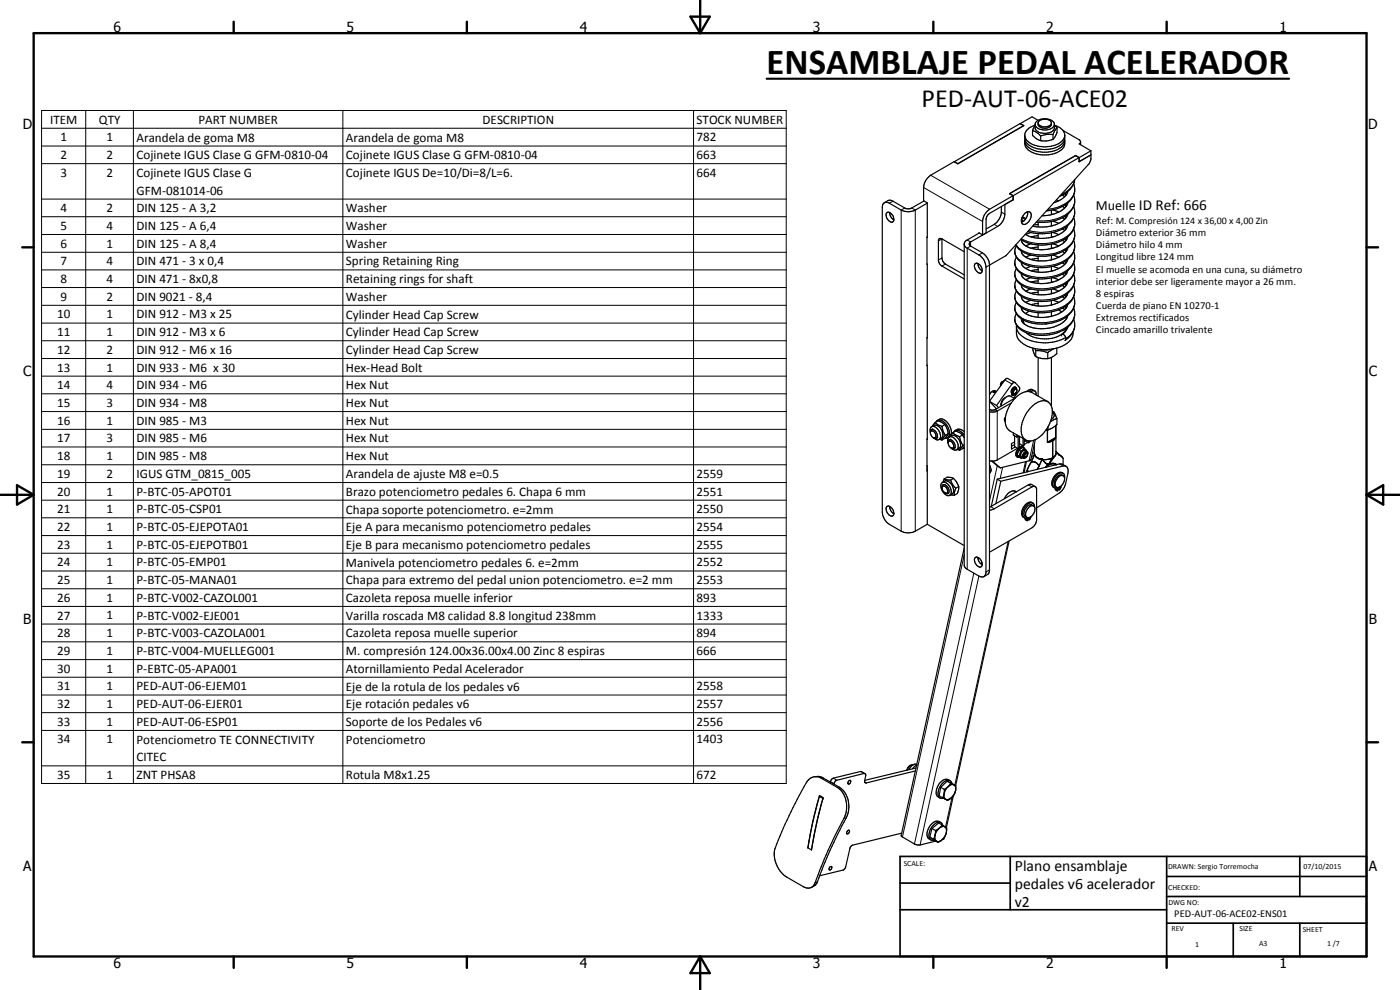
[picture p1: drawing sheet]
<svg xmlns="http://www.w3.org/2000/svg" width="420mm" height="297mm" viewBox="0 0 420 297" stroke-linecap="round" stroke-linejoin="round" font-family="sans-serif">
<g fill="none" stroke="#000" stroke-width=".35">
<path d="M306.2 37.1l1 .6-19.8 11.4-1.1-.6-7 4.1a4.7 4.7 0 0 0-2.1 3.7v3.9l1.1 .7-.1 10.3M306.2 37.1h.1M309.9 39.2l.9 .3 1.5 1.3M309.9 39.2v1.4l1.5 1.2 .9 .4M310.7 37.4v.2M310.7 37.6l-.8 1.6M310.7 37.5a3.5 3.5 0 0 0-2.9 4.9 6.9 6.9 0 0 0 6.9 2.4 5 5 0 0 0 4.8-3.1l.1-1.1M310.8 36.7a3.8 3.8 0 0 1 5.6 .3v1.6a3.6 3.6 0 0 1-5.3 .6l-.4-.6zM311.6 36.1l-1.9-1-3.5 2M311.8 36.3a2.43 2.43 0 0 1 3.7 .6 1.73 1.73 0 0 1-2.1 1.6 1.46 1.46 0 0 1-1.5-.6 1.46 1.46 0 0 1-.1-1.6zM315.5 37.1a2.52 2.52 0 0 1-3.9 0M316.4 37.5a3.5 3.5 0 0 1-4.7 1.2l-1-1.1"/>
<path d="M316.4 37.6l.8 .8M316.4 37.5l.5 .2a2.87 2.87 0 0 1 2.1 4.3 8.3 8.3 0 0 1-10.9 0l-.6-1.3M317.2 38.4l-1.2 2M317.2 38.4a4.3 4.3 0 0 1-1 3.3l-.2 .1M319.1 39.2l4.8 2.8 .4 .6M286.4 48.5l19.7-11.4 1.1 .6-19.7 11.4zM286.4 48.5v.1M303 58.1v.1M303 58.1l1.1 .6M304 59.9h.1M304 59.9l-7.4 4.4-.7 1.3v4.2l-1 .7M304 58.7l-7.3 4.3a4.4 4.4 0 0 0-1.8 3.5v4"/>
<path d="M304 58.7v1.2M304.1 59.9l-2.5 1.5v2.9a4.5 4.5 0 0 1-2.2 3.6l-8.4 5-.1 .3 .2 .5 3.7 2.2a5.1 5.1 0 0 1 2.2 3.3v92.1l-.3 .8-1.4 .9M304.1 58.7v1.2M307.6 41.8a3.6 3.6 0 0 0 3.1 4.3 8.4 8.4 0 0 0 8.4-1.7l.4-1.1 .1-1.1M312.3 40.8v1.4M316 40.4l-1.9-.1-1.8 .5M316 41.8l-1.9 .5-1.8-.1M316 40.4v1.4M317.1 59.9l.6 .3M318.8 58.5l.8 .5M319.5 41.8a3.2 3.2 0 0 1-2.6 3.3 8.1 8.1 0 0 1-8.9-1.6l-.5-1M319.6 58.1l.3 .4"/>
<path d="M320.5 57.4a5.7 5.7 0 0 1-4.2 3.4M322.2 58.5a5.5 5.5 0 0 1-3.4 6.8l-1.5 .7a13.9 13.9 0 0 1-5.7 .7M322.2 55.2a5 5 0 0 1-1.7 5.7M322.5 53.9a6.4 6.4 0 0 1-4.5 5M322.8 46.7l-19.8 11.4 1 .6M322.8 46.7h.1M322.8 46.7l1.1 .6v1.2M323.8 48.5v-1.2l-1-.6-19.8 11.4M323.8 48.5l3.6-2-3.5 2M323.8 48.5h.1M324.3 42.6l-.4 .6 3.5 2.1M324.3 42.6v.8"/>
<path d="M327.4 45.3v2.5l-.6 1.4-24.8 27.4-5 2.9M327.4 45.3l-23.3 13.4M265.4 60.8h1.2l3.9 2.2a4.9 4.9 0 0 0 4.2 0l3.6-2M265.4 60.8l-.4 .5-.2 .9 .1 92.1a4.7 4.7 0 0 0 2 3l3.6 2.1a4.7 4.7 0 0 0 4.2 0l3.6-2.1M266.2 63.8a1.9 1.9 0 0 1 1.7 2.8 1.92 1.92 0 0 1-1.7-2.8zM267 63.8a2.54 2.54 0 0 0 1.3 2.2M277.3 60.3l-4.4 2.4-1.2-.2-4.3-2.4h-.7l-1.3 .7M278.2 79.2l.1 30.4M278.3 71.2v8.1M282.7 71.7v5.7l.3 1 .7 .8 5.7 3.3M282.7 71.7l-.6-.2-.5 .6v6.1l.3 .8 .8 .8 6.7 3.9M282.7 71.7l6.7 3.8"/>
<path d="M289.4 73.4l.6 .9 3.8 2.2a4.6 4.6 0 0 1 2.1 3.3v92.1l-.6 1.1M292.7 79.1a1.84 1.84 0 0 1 1.7 .9 1.84 1.84 0 0 1 0 1.9 1.96 1.96 0 0 1-1.7-2.8zM293.5 79.1l.3 1.2 1 1M293.8 69.9l1.1 .6M293.9 69.9l-3.9 2.3-.6 .8v96.8l.9 1 3.5 2 .8 .3 .7-.1M300.5 62a5.4 5.4 0 0 1-.8 4l-1.3 1.3-2.5 1.4M305 77.2a3.7 3.7 0 0 0 2.1 5.2 12.8 12.8 0 0 0 8.9 .9M305 73.8a3.5 3.5 0 0 0 1.4 4.8 12.1 12.1 0 0 0 7.6 1.7l2-.4M306.4 71.8a11.6 11.6 0 0 0 8.4 1.6l.7-.2M306.6 78.7a3.3 3.3 0 0 0 2.8 2.5M306.6 75.4l.1 .6 .4 .6 1.2 .9 1.1 .4M306.6 71.9v.5l.5 .8 1.2 .9 1.1 .4"/>
<path d="M306.6 65.7l.5 .7M306.7 65.3l1.1 .5M306.8 65.3l-.1 .1M306.8 72.1l-.2 .2M306.8 75.5l-.2 .1M306.8 78.9l-.2 .1M307.7 63.9a1.05 1.05 0 0 1 1.4-.3 1.05 1.05 0 0 1 .3 1.4 2.19 2.19 0 0 1-2.5 2.2 2.57 2.57 0 0 1 .8-3.3zM308 63.7l.4 .2M308.4 63.5a3.1 3.1 0 0 1-1.8 3.2M308.4 69.5a14.8 14.8 0 0 0 7.1 .3M309.4 79.9l-1.5 .7M309.4 76.5l-1.5 .7"/>
<path d="M309.4 73.2l-1.5 .6M309.4 77.9l2.2 .4M309.4 69.8l-1.5 .6M309.4 74.5l2.2 .3M311 66.7h.6M311.6 66.7v1.4M311.6 70.1v1.4M311.6 73.5v1.3M311.6 76.9v1.4M311.6 67.4l-1.4 .1M311.6 70.7l-2.2 .4M311.6 74.1l-2.2 .4"/>
<path d="M311.6 77.5l-2.2 .4M315.5 63v1.4M315.5 66.5v1.3M315.5 69.8v1.4M315.5 73.2v1.4M315.5 76.6v1.4M315.5 64.2l.5 .1M315.5 67.6l.5 .1M315.5 71l.5 .1M315.5 74.4l.5 .1M315.5 77.8l.5 .1M316 63l-2 .3"/>
<path d="M316 79.9l1.7 .7M316 76.5l1.7 .7M316 73.2l1.7 .6M316 69.8l1.7 .6M316 66.3l1.7 .7M316 63l1.7 .6M318.8 61.9l.8 .5M318.8 65.3l.8 .5M318.8 68.7l.8 .4M318.8 72.1l.8 .4M318.8 75.5l.8 .4M318.8 78.9l.8 .4"/>
<path d="M319.5 78.5l-3.5 1.4M319.6 78.5l.3 .4M319.6 75.1l.3 .4M319.6 71.7l.3 .4M319.6 68.3l.3 .4M319.6 64.9l.3 .4M319.6 61.5l.3 .4M319.9 68.7a9.8 9.8 0 0 1-7.4 2.8l-2.5-.3-2.3-.9M319.9 65.4a10.6 10.6 0 0 1-9.6 2.5l-.4-.1M319.9 78.9a9.2 9.2 0 0 1-6.6 2.8h-1.7M319.9 75.5a9.6 9.6 0 0 1-6.3 2.8h-2M319.9 72.1a9.9 9.9 0 0 1-8.3 2.7"/>
<path d="M319.9 61.9l-1.5 1.4-2 .9-3.7 .6M320.5 60.9l-2.3 1.3-2.2 .8M320.5 77.8l-.6 1.1M320.5 74.4l-.6 1.1M320.5 71l-.6 1.1M320.5 67.6l-.6 1.1M320.5 64.2l-.6 1.2M320.5 60.8l-.6 1.1M322.2 61.9a5.3 5.3 0 0 1-3 6.6l-1.2 .6-2.5 .7M322.2 65.3l.3 1.1a5 5 0 0 1-1.9 4.5l-2.6 1.6-2.5 .7M322.2 68.7a5.5 5.5 0 0 1-3.3 6.7l-3.1 1.2-4.3 .3a7.8 7.8 0 0 1-6.7-3.5M322.2 72.1a5.2 5.2 0 0 1-2.7 6.4"/>
<path d="M322.2 75.5a5.4 5.4 0 0 1-2.7 6.4M322.2 78.9a5.3 5.3 0 0 1-2.7 6.4M305 83.9a4 4 0 0 0 2.8 5.7 14.4 14.4 0 0 0 8.2 .5M305 94.1a4.1 4.1 0 0 0 2.8 5.6M305 98a5.9 5.9 0 0 0 5.3 4.5 13.3 13.3 0 0 0 9.3-1.1M305 98v2a4 4 0 0 0 2.3 3.3 12.2 12.2 0 0 0 7.6 1.5M305 80.6a3.5 3.5 0 0 0 1.4 4.8 12.4 12.4 0 0 0 9.6 1.3M305 90.7a3.5 3.5 0 0 0 1.4 4.8 12.1 12.1 0 0 0 7.6 1.7M305.1 97.6l-.1 .4M306.6 92.3l.2 .8a6.9 6.9 0 0 0 5.1 2.1h1.4a9.5 9.5 0 0 0 6.6-2.7M306.6 88.9a3.1 3.1 0 0 0 2.8 2.5M306.6 85.5l.1 .6 .4 .6 1.2 .9 1.1 .4"/>
<path d="M306.6 82.1l.1 .7 .4 .6 1.2 .8 1.1 .4M306.8 82.3l-.2 .1M306.8 85.6l-.2 .2M306.8 89.1l-.2 .1M306.8 92.5l-.2 .1M307 96.9v-.9l.5 1.3M308.8 93.3l-1 .8M309.4 90.1l-1.5 .6M309.4 86.7l-1.5 .7M309.4 91.4l2.2 .4M309.4 83.3l-1.5 .6M309.4 88l2.2 .4"/>
<path d="M309.4 84.6l2.2 .4M309.4 81.2l2.2 .5M311.6 80.3v1.4M311.6 83.7v1.3M311.6 87v1.4M311.6 90.4v1.4M311.6 93.8v1.4M311.6 80.9l-2.2 .3M311.6 84.3l-2.2 .3M311.6 87.7l-2.2 .3M311.6 91.1l-2.2 .3M314 97.2h-.3"/>
<path d="M315.5 80v1.3M315.5 83.4v1.4M315.5 86.8v1.3M315.5 90.2v1.3M315.5 93.6v1.3M315.5 81.2h.5M315.5 84.5l.5 .1M315.5 87.9l.5 .1M315.5 91.3l.5 .1M316 90.1l1.7 .6M316 86.7l1.7 .7M316 83.3l1.7 .6"/>
<path d="M317.6 93l1.1 .6M318.8 82.3l.8 .4M318.8 85.6l.8 .5M318.8 89.1l.8 .4M318.8 92.5l.8 .4M319.5 81.9l-3.5 1.4M319.5 85.3l-3.5 1.4M319.6 92l.3 .5M319.6 88.6l.3 .5M319.6 85.2l.3 .4M319.6 81.8l.3 .5M319.9 95.2l-2.5 1.2-3.4 .8"/>
<path d="M319.9 95.2l.1 .5M319.9 89a9.9 9.9 0 0 1-8.3 2.8M319.9 85.6a9.9 9.9 0 0 1-8.3 2.8M320 98.5a6.1 6.1 0 0 1-5.9 3.2 8.2 8.2 0 0 1-6.3-2M320.5 84.6l-.6 1M320.5 94.7a6.8 6.8 0 0 1-5.8 3.8l-1.1 .1a8.3 8.3 0 0 1-6.8-2l-.2-.9M320.5 91.4l-.6 1.1M320.5 98.1l-.9 1.5-.9 .8M320.5 87.9l-.6 1.1M320.5 81.2a6.4 6.4 0 0 1-5.1 3.6l-2.4 .3-1.4-.1M322 99.6a4.4 4.4 0 0 1-3.2 4.3l-2.5 .7-1.4 .2M322.2 85.6a5.8 5.8 0 0 1-3.9 7.1 13.1 13.1 0 0 1-12.2-.8 3.4 3.4 0 0 1-1.1-4.5"/>
<path d="M322.2 95.8a5.1 5.1 0 0 1-2.5 6.3M322.2 82.3a5.1 5.1 0 0 1-2.3 6.1l-2.1 1.1-1.8 .6M322.2 89.1a5.1 5.1 0 0 1-2.3 6.1M322.2 92.5a5 5 0 0 1-2.3 6.1 13.4 13.4 0 0 1-12.1 1.1M278.2 109.6h.1M278.3 109.6l-.1 22.1M297 119.9l.2 .2M298.1 117.2l.7 .4-.4 .3-.7-.4-.7 .9M298.1 117.2v.4M298.1 117.2h.4l.6 .3M300.3 115.5v.3M300.4 115.3l-.1 .2"/>
<path d="M300.7 114.8l-.3 .5M301.1 114.4l-.5 .5-.3 .6M301.1 114.4a1.11 1.11 0 0 0-.8 1.3M301.4 114.2l-.3 .2M301.7 119.4l-.8 .8-.5 1.3M301.7 119.4l1.3-.6 1.4 .7M301.7 119.3a2.32 2.32 0 0 0-1.3 2.3M304.1 116.9l-.2 .8 .6 .4M304.1 118.4h.2M304.2 116.8l-.3 .4M304.2 119.4l1.8-2.6v-.6l-1.6-1.5-.6 .4-4.7 6.6M304.2 116.8l.3-.2 .5 .2"/>
<path d="M304.4 116.7l-.2 .1M304.5 118.1a.82 .82 0 0 0 .4-1.4 1.06 1.06 0 0 0-.7 1.4l-.1 .3M304.5 118.1l.2 .3M304.5 118.1l.1 .1M304.6 114.8l-2.1-1.2-.6 .1-4.9 6.7M304.6 118.2l.1 .2M304.8 117.9l-.2 .3M304.8 119.3l-6.2 3.6-1.1 .2-.5-.3M304.8 116.2a1.5 1.5 0 0 0-.9 2.4h.4v-.2M305.1 116.8a.58 .58 0 0 0-.3-.6 .58 .58 0 0 0-.7 .1 1.62 1.62 0 0 0-.2 2.3M305.1 117.5l-.4 .9M309.2 117.6a.99 .99 0 0 1 1.3-.3 .99 .99 0 0 1 .5 1.2"/>
<path d="M310 104.4l.2 1.2a2.28 2.28 0 0 0 2.4 2h1.8M310.5 117.3l-.7-.4a2.07 2.07 0 0 0-1.9 .6M310.6 104.6l.2 .6M310.8 105.2l1.8 .1 1.8 .5M310.8 105.2v1.8M311.6 107.3v11.6M312.4 104.8l2.1 .1M314.4 105.8v1.8M314.5 104.9h.1M314.9 104.8l-.4 .1M315.5 107.2v14.7M316.2 104.6l-1.8 1.2"/>
<path d="M317.1 104.4v1.7l-1 .8-1.7 .7M318.7 100.4l-.2 .4M318.7 100.4a1.14 1.14 0 0 1 1 1.7h-.1M278.2 131.7l.1 9.8M278.2 139.7l.1 17.6M278.3 131.7h-.1M279.2 129.7a.92 .92 0 0 1 1.1-.3 .92 .92 0 0 1 .5 .9 .63 .63 0 0 1 .1 .9 .63 .63 0 0 1-.8 .1M279.6 128.9a1.56 1.56 0 0 0 0 1.9 1.56 1.56 0 0 0 1.9 .5M279.6 128.9a1.73 1.73 0 0 1 1.4 2.6M279.6 128.1a1.82 1.82 0 0 1 3 1 1.72 1.72 0 0 1-.8 2.8M279.8 127.9l-.5 .4-.1 1.4M279.8 127.9a2.88 2.88 0 0 1 2.2 3.8"/>
<path d="M279.9 128.7l-.3 .2M280.2 131.4l1 .6 .6-.1M280.7 126.8l.8-.5 1 .3 1.1 .8M280.7 126.8l-.9 1.1M280.7 126.8l.8 .7 1.2 .4M281.3 126.2a1.83 1.83 0 0 1 2.7 .2 3.8 3.8 0 0 1 1.2 4.3l-.9 .7M281.4 126.1a2.95 2.95 0 0 1 3.2 2.2 2.23 2.23 0 0 1-.5 3.1l-.5 .1M281.4 126.1l-.5 .6M282 131.7l-.2 .2M282 131.8l.7 .2M282.7 127.9l.3 1.5 .7 1.2M283.6 127.4l.7 1.3 .3 1.4"/>
<path d="M283.6 131.5l-.9 .5M283.6 127.4l-.9 .5M283.7 130.6l-1 1.4M284.5 132.9l.1-.7a1.02 1.02 0 0 1 1-.2 1.02 1.02 0 0 1 .7 .8l.4 1.1-.4 .7M284.5 132.9a.63 .63 0 0 1 .6-.6 .63 .63 0 0 1 .6 .4 1.08 1.08 0 0 1 0 1.8l-.3-.1M284.5 132.9l.3 1 .6 .5M284.6 130.1l-1 1.4M284.6 130.1l-.9 .5M284.9 131.1l-.5 .8 .1 .9M284.9 131.1a2.56 2.56 0 0 1 2.7 3.1l-.3 .6M284.9 131.1l.7-.4a2.59 2.59 0 0 1 2.5 3.5l-1 .8M285.3 131.7l-.5 .3"/>
<path d="M285.4 134.4l.4 .2h.5M285.5 134.4l1 .6 .8-.2M286 129.8l-.9 1.2M286 129.8l.6 .6 1.4 .6M286 129.8l.8-.5 1.2 .5 .9 .7M286.2 129.7a1.62 1.62 0 0 1 2.7 .2l.5 .7M286.6 129.2l.6-.3a1.95 1.95 0 0 1 2.2 .6M286.8 134.3l-.5 .3M287.3 134.8l.7 .3M288 131l.2 1.1 .8 1.5M288.9 130.5l.5 .8M288.9 130.5l-.9 .5"/>
<path d="M289 133.6l-1 1.5M289.4 134.5h-.4M289.4 134l-.5 .6-.9 .5M289.4 133.4l-.4 .2M297 139.5l.5 1.5M297 138.2l.6 .1M297 120.4l2 2.2M297 120.4l2.1 1.3M297.6 138.3l2.6 2.1M297.8 138.3l2.4 2.1M298.9 122.6v.1M299.1 121.7l.6 .6"/>
<path d="M300.4 121.5v.4M301.5 125.5l-.1 .6 .3 .3M301.7 125.6l-.3 .3M301.7 125.5h-.2M301.8 125.1l-.3 .4M303.5 120.9l-4.5 2.5-1.1 .3-.9-.2M304.1 129.9v.7l1.1 .5M304.5 130.7v3.3l1.1 .6M304.5 132.6l-.9 .5v1.6l1.1-.6M304.5 133.4l-.9 .5M305.2 130.5v.6M305.2 131.1l.4-.2v3.7"/>
<path d="M305.3 136.5l.1 .1M305.3 136.5l.5 .3M305.4 134.5l-6.4 3.6-1.4 .2M305.4 137.2h.6M305.4 136.6l.6 .6M305.5 134.6a1.6 1.6 0 0 0-.1 2.6M305.8 135l-.5 1.5M305.8 135l.5 .4M305.8 136.8l.6 .6M305.9 130.9v3.5l-.3 .2M306 130.9v2.2l1 .7M306 137.2l.5 .3 .4-.2"/>
<path d="M306.3 135.4l-.5 1.4M306.9 133.6l-1 .6 .7-.3 .5 .3M307 131.6v2.2M307.4 131.7v1.9l-.4 .2M307.4 134.6l-.5-.3-1.1 .7M307.4 134.6l.6 .7M307.4 134.6l-1.1 .8M307.5 134.7a.86 .86 0 0 0-.7-.7 .86 .86 0 0 0-.9 .5l-.6 .8a1.47 1.47 0 0 0 .1 1.9M307.6 131.9v.3l1 .6M307.8 132.3l-.4 .2M307.9 137.1l-.5 .1M308 138.5l-.7 3.3"/>
<path d="M308.2 135.9a.92 .92 0 0 0-.8 1.3M308.2 135.9l.1 .4M308.2 135.9a.79 .79 0 0 0-.9 .4 .79 .79 0 0 0 .1 .9M308.3 135.5a1.2 1.2 0 0 0-1.5-.1 1.2 1.2 0 0 0-.5 1.3l.2 .5 .6 .3M308.3 135.5a1.21 1.21 0 0 1-.2 1.5M308.3 136.1a.62 .62 0 0 0-.7 .3 .62 .62 0 0 0 .1 .8l.3-.1M308.3 135.5a1.33 1.33 0 0 0-1.2 2M308.3 136.1a1.21 1.21 0 0 1-1.2 1.4M308.5 132.7l-1.1 .6M308.6 132.3v.5M309 132.3v.3l-.4 .2M309.1 132.3l-.1 .1"/>
<path d="M309.5 138.6a1.85 1.85 0 0 1 2.3 1.3M309.5 138.6l-1.2 2.5M309.6 122a4.3 4.3 0 0 1 4.9-1.4 5 5 0 0 1 .8 5.8 8.1 8.1 0 0 1-6.5 5.9 2.7 2.7 0 0 1-2.3-2.8 10.2 10.2 0 0 1 3.1-7.5zM310.3 136.7l-.7 .2M310.4 133.3l.1 3.1M310.4 135.8l-.6 .2M310.7 136.7l.2 .3M310.7 136.7l-.2-.4-1 2.3M310.7 136.7l.9 .9 .8 .2M310.7 131.9l-1.5 6.2-9 2.3M310.8 136.9l1.3 .8M311.1 137.2l.9 .5"/>
<path d="M311.8 139.9l-.5 .9M312.1 137.7l.3 .1M312.8 137.6l-1 2.3M312.8 137.6l-.4 .2M312.8 137.8l1 1.1M312.8 137.6v.2M313.8 138.9l.2 .2M314 128.9h.5M314 139.1l.8 .1M314.4 129v3.7M314.4 129l-.5 .1M314.4 139.7l-.3 .3"/>
<path d="M314.5 120.5l-4.8-2.7a5.1 5.1 0 0 0-5.8 2.5 7.9 7.9 0 0 0-1.7 8.2l.9 .8 4.7 2.7M314.5 128.1v.8M314.6 128.9l-.2 .1M314.7 132.7h-.3M314.7 139.5l1.2-.4 1 .4M315.8 123.7a1.19 1.19 0 0 1 .6 1.1 1.19 1.19 0 0 1-.9 1M315.8 123.4l.5 .3 .9 1.9M315.9 132.2v5.1M315.9 137.3l-1.1 1.9M315.9 137.3a4.7 4.7 0 0 1-3.1 .5M315.9 132.2l-1.2 .5M316 139l-.9 .2-1.3 1.1 1.3-1.1"/>
<path d="M316 139l-.6 .1M316 139l1.1 .4M316.3 132l-1.5 .6M316.6 136.7l-1.8 2.5M316.7 139.1l.3 .3M316.8 127.7v3.6M316.8 131.3l-.9 .9M316.8 131.3l-.2 .4M316.8 131.3l-2.4 1.4M316.8 127.7l-2.3 1.2M316.9 127.6v8.7l-1 1M316.9 135.4l2.2 2.1v1.9"/>
<path d="M317.2 125.6v1.8l-.4 .3M317.2 125.6l-2 .9M317.3 135.9l1.4 1.2M319.9 139.9a2.53 2.53 0 0 0-1.9-.7l-18.7 4.6M266.1 152.1a1.31 1.31 0 0 1 1.9 .9l.1 .2a.96 .96 0 0 1 .2 1 .96 .96 0 0 1-.8 .7 2.19 2.19 0 0 1-1.4-2.8zM267 151.9a2.54 2.54 0 0 0 1.3 2.2M278.3 157.3l11.1 6.4M282.7 146.2a.8 .8 0 0 1 .9-.3 .8 .8 0 0 1 .6 .7 .74 .74 0 0 1 .2 .9 .74 .74 0 0 1-.7 .5l-.1-.1M282.8 144.8a2.58 2.58 0 0 1 2.5 3.5l-.1 .2a1.64 1.64 0 0 1-2.1-.7 2.21 2.21 0 0 1-.3-3zM282.8 144.8a1.82 1.82 0 0 1 3 1 1.75 1.75 0 0 1-.8 2.8M283 145.5a1.71 1.71 0 0 0 .6 2.4M283 145.5a1.75 1.75 0 0 1 1.6 2.6"/>
<path d="M283.2 145.4l-.2 .1M283.4 143.7l1.9 .4M283.4 143.7l-.4 .9M283.6 147.9l1 .2M284.7 148l-.1 .1M285.3 148.5l1.1 .1M285.3 144.1l.8 1.6 .7 .8M286.2 143.6l-1.1-.3a1.76 1.76 0 0 0-1.7 .4M286.2 143.6l.7 .8 .8 1.6M286.2 143.6l-.9 .5M286.8 146.5l-.4 2.1M287.7 146v.9a1.93 1.93 0 0 1-1.3 1.7"/>
<path d="M287.7 146l-.9 .5M297 153.1l1.4-.4 11.3-6.6 .7-.2 .4 .1 .3 .6v9.6a3.6 3.6 0 0 1-1.4 2.2l-12.7 7.3M297.5 141l-.5 1.1M297.5 141l-.5 .3M299.3 143.8l1 .6M299.3 143.8l-1.8 8.1M300.3 144.4l18.8-4.6a1.31 1.31 0 0 1 1.3 .5 1.31 1.31 0 0 1 .1 1.3l-.7 3.5a4.8 4.8 0 0 1-1.9 2.8l-6.8 4.5M300.3 144.4l-1.4 6.7M304.4 147.3l.6 .3a1.96 1.96 0 0 0-2.9 1l-.7 1M307.7 155.4l.1 .6 .3 .2M307.7 155.4h.3l.2 .8h.3v-.4M308.3 141.1l.3 .4"/>
<path d="M308.3 141.1v.5M308.3 155.7v.1M308.3 155.7l.2 .1M308.3 155.8h.2M308.4 155.3l-.1 .4M308.7 152.3a1.06 1.06 0 0 1 1.5-.5 1.06 1.06 0 0 1 .3 1.5 2.43 2.43 0 0 1-2.2 2 2.03 2.03 0 0 1 .4-3zM308.9 155.5l-.3-.1v.4l.3 .2M308.9 155.5v.5M309.1 155.2l-.2 .3M309.4 155l-.5 1M310 150.9a2.4 2.4 0 0 0-3.1 1.9 1.78 1.78 0 0 0 .5 2.5M310.2 151.8a1.62 1.62 0 0 0-2.5 .9 1.58 1.58 0 0 0 .5 2.5"/>
<path d="M310.5 152.1a1.13 1.13 0 0 0-.7-1.2 1.13 1.13 0 0 0-1.3 .3 3.2 3.2 0 0 0-1.2 4.1l.4 .1M310.7 146l-1-.6-1.1 .1-11.6 6.7M316.7 146.5v.3l.5 .4M317.3 146.8l.2 .1M317.3 146.7l.2 .2M317.5 146.3l-.2 .5M317.6 143.2a1.02 1.02 0 0 1 1.3-.5 1.02 1.02 0 0 1 .6 1.3 2.73 2.73 0 0 1-2.2 2.3 1.75 1.75 0 0 1 .1-2.9zM317.7 146.4l-.1 .5 .3 .1M317.7 146.4l.2 .2M317.8 146.2l-.1 .2M317.9 146.6v.4M318.1 146.1l-.2 .5"/>
<path d="M318.4 145.8l-.1 .8-.4 .4M319 142a2.13 2.13 0 0 0-2.9 1.4 1.91 1.91 0 0 0 .4 3M319.1 142.7a1.97 1.97 0 0 0-2.7 2v.8l.7 .7M319.5 143.6a1.23 1.23 0 0 0-.4-1.6 1.23 1.23 0 0 0-1.7 .3 3.1 3.1 0 0 0-1.1 4l.7 .2 .1 .6 .2 .2 .2-.4M289.4 164.4l-18.9 86.3 .2 .3 3.7 2.2 1 .3h.7l4.8-1.2M292.7 167.3a1.83 1.83 0 0 1 1.8 .8 1.83 1.83 0 0 1-.1 2 1.92 1.92 0 0 1-1.7-2.8zM293.5 167.3v.4M293.5 167.7l.5 1.1 .8 .6M293.9 167.5l-.4 .2M302.8 162.3l-16 73.4M242.5 234.1a3 3 0 0 1 3.9-.6l4.8 2.7 1.3 1.2a7.6 7.6 0 0 1 1.5 5.7l-.6 2.1-5 10.1-3.8 9.5a2.24 2.24 0 0 1-3.6 1.2l-4.8-2.8a8.1 8.1 0 0 1-3.5-8.8 124.4 124.4 0 0 1 9.8-20.3zM244.7 233a2.93 2.93 0 0 1 2.3 .4l5.1 2.9 1.5 1.5a7.2 7.2 0 0 1 1.1 4.8l-.4 2a174.5 174.5 0 0 0-9.4 20.7l-1.4 1"/>
<path d="M245.9 239l1.1 .6-1.8 6.7-1.3 6.8M245.9 239l-2.2 8.8-1.3 6.6M246.3 238.9l-.4 .1M254.9 234.2l.2-.1a.6 .6 0 0 1 .1 .8 .6 .6 0 0 1-.7 .2zM259.6 232.1l.2 .6-.3 1.5M259.6 232.1l-8.6 2-.3 .3-.4 .8M259.6 232.2l-1.3-.7-8.2 2-.5 .3-.4 .9M272.7 230l-.5 1.1zM273.3 229.6l-.6 .4M274 229.5l-.8 .2-.5 .3M274 229.5l-1.3 1.4M274.7 231.3l-14.9 3.6-.3-.2v-.5"/>
<path d="M274.9 230.4l-15.4 3.7M275.1 229.4l-.6-.1-.5 .2M275.1 229.4h.1M275.1 229.4l-1.3 1.3M282.1 239.4l1.1 .1M282.3 236.2l1.1 .7M282.3 236.2l-.5 2.6 1.1 .6M282.9 239.4l1 .5M283.3 238.5l-.4 .9M283.3 238.5l.4 1.2M283.4 237.9l-.1 .6M283.4 236.9v1"/>
<path d="M283.7 239.8l.2 .1M283.9 239.9h.1M284.3 234.4l1.1 .6M284.3 234.4l-2 1.8M284.3 234.4l2.5 1.4M285.1 239.7l-.7 .5-.5-.3M285.1 239.7l-1.1 .2M285.1 234.2a3 3 0 0 0-3.3 2.6 2.19 2.19 0 0 0 .3 2.6M285.1 234.2l.6 .9M285.1 234.2a2.04 2.04 0 0 0-3 .6 3.5 3.5 0 0 0-.7 4.2l.7 .4M285.3 239.5l-.2 .2M285.4 235l-1.4 1.6-.6 1.3"/>
<path d="M285.4 235l.8 .5M286.1 238.7l-2.1 9.7M286.2 235.5l.2 .1M286.2 235.5h-.9l-1.9 1.4M286.4 235.6l.4 .2M286.4 235.6l.4 .6M286.6 237.8l-.8 1.3M286.6 237.7l-.4 .9-1.1 1.1M286.7 237.5l-.1 .3M286.8 237.2l-.1 .2M286.8 237.2l-.2 .5M286.8 235.8v1.4"/>
<path d="M286.8 236.8v.4M244.8 248.5l-1.3 6.5-1.1-.6M245.1 247.2l1.9-7.9-1.1-.6-2 7.9-1.5 7.8M254.4 249.3l.2-.2a.56 .56 0 0 1 .2 .7 .56 .56 0 0 1-.7 .3zM270.6 250l-14.9 3.6-.6 .8-1.3 5.8-.4 .6-.3 .2-7.1 1.8M279 251.2l2.5 1.5M279 251.2l1.2 .6M279.7 248.6l1 .6M279.7 248.6l-.7 2.6M280.2 251.8l.6 .5M280.7 249.2v1.1l-.5 1.5M280.8 252.3h.2"/>
<path d="M281 252.3l.5 .4M282.4 246.8a2.55 2.55 0 0 0-3.7 1.6 2.3 2.3 0 0 0 .7 3.6M282.4 252.2l-.8 .3-.6-.2M282.4 252.2l-.9 .5M282.8 247.5l-.2 .3a4.4 4.4 0 0 0-2.1 3.4l.3 1M282.8 247.5l.8 .6M282.8 247.5l-1.1-.6-2 1.7M282.9 247.6a1.28 1.28 0 0 0-2.2-.5 3.8 3.8 0 0 0-1.5 4.7l.4 .3h.8M283.1 251.6l-.7 .6M283.2 251.8l-.4 .1M283.2 251.7v.1M283.4 251.3l-.2 .4"/>
<path d="M283.6 250.9l-.4 .6M283.6 248.1a2.06 2.06 0 0 0-2.2 .7l-.7 .4M283.6 248.1l.5 .4-.1 1.4M283.6 248.1l.4 .6v.9M284 249.9a3.8 3.8 0 0 1-1.6 2.3M284 249.9l-.3 .9M249.1 260.1l.4-.1a.59 .59 0 0 1 0 .7 .59 .59 0 0 1-.7 .2z"/>
</g>
<g fill="none" stroke="#000" stroke-width=".3">
<path d="M12.5 33.1h223.5v202h-223.5zM12.5 38.5h223.5M25.7 33.1v202M40 33.1v202M102.9 33.1v202M208.1 33.1v202M12.5 43.8h223.5M12.5 49.1h223.5M12.5 59.7h223.5M277.2 56.3l17.7 10.2M279.3 52.6l17.7 10.2M322.5 56.9a6.4 6.4 0 0 1-4.9 5.2l-3.1 .7"/>
<path d="M322.5 53.9a6.1 6.1 0 0 1-4 4.4M12.5 65h223.5M12.5 70.4h223.5M12.5 75.7h223.5M268 60.4l-1.1 .6M271.5 62.4l-1 .6v96.4M273.6 62.4l1.1 .6v96.4M282.7 77.4l-1.1 .6M282.7 71.7l-1.1 .6M283.7 79.2l-1 .6M290.3 72l1 .6v1.2l-1 .7v96.3M294.8 75.9l-1 .6"/>
<path d="M297 79.5l-1.1 .7M298.4 67.3l1 .6M300.5 63.6l1.1 .7M306.9 65l1 .5M322.5 60.2v.4a5.9 5.9 0 0 1-4.3 4.6 15.5 15.5 0 0 1-6.8 1.1M322.5 63.6a5.1 5.1 0 0 1-2.7 4.2 14.8 14.8 0 0 1-11.1 1.4M322.5 67a6.6 6.6 0 0 1-5.3 5.4 13.7 13.7 0 0 1-10.7-.8M322.5 70.4a4.5 4.5 0 0 1-1.4 3.2 14 14 0 0 1-12.5 2.3l-2.3-1.1-1.4-1.4M322.5 73.8v.3a6.6 6.6 0 0 1-5.1 5 12.8 12.8 0 0 1-11.8-1.4l-.8-1.1-.2-1.1M322.5 77.2a6.2 6.2 0 0 1-4.7 5.1 13.6 13.6 0 0 1-11.7-.9l-1.4-1.6-.1-.9M12.5 81h223.5M12.5 86.3h223.5"/>
<path d="M12.5 91.6h223.5M12.5 96.9h223.5M322.5 97.5a5 5 0 0 1-2.6 4.1M322.5 80.6v.3a6 6 0 0 1-4.7 4.8 12.9 12.9 0 0 1-12-1.1l-1.1-1.4-.1-.9M322.5 83.9a5.6 5.6 0 0 1-3.6 4.7 13.6 13.6 0 0 1-13.1-.5 3.3 3.3 0 0 1-1.2-2.5M322.5 87.4a5.8 5.8 0 0 1-4.3 5 13.7 13.7 0 0 1-12.1-.8l-1.1-1.2-.4-1.3M322.5 90.7l-.2 1.4a8.4 8.4 0 0 1-7 4.5 11.4 11.4 0 0 1-9.9-2.2l-.7-1.1-.1-.8M322.5 94.1a5.9 5.9 0 0 1-3.6 4.7l-2.3 .9-2.2 .4a13.3 13.3 0 0 1-6.9-.9l-1.4-.8a3.2 3.2 0 0 1-1.5-2.6M12.5 102.2h223.5M12.5 107.6h223.5M12.5 112.9h223.5M12.5 118.2h223.5"/>
<path d="M300.3 115.7v.1M301.6 114l2.1 1.2M303.6 117.9h.1M303.6 118.2h.2M308.9 117l.7 .4M12.5 123.5h223.5M12.5 128.8h223.5M12.5 134.1h223.5M12.5 139.4h223.5M297.2 122.9l-.2 .1M298.6 122.9l.7 .4v14.7M298.9 122.6l.1 .1"/>
<path d="M299.3 139.8l-2.3 10.5M307.8 138.6l-.8 3.3M310.2 132.1l-1.3 6.2M318 139.2l1.1 .6M12.5 144.8h223.5M12.5 150.1h223.5M12.5 155.4h223.5M297.3 152l1.1 .7M300.9 140.2l-.7 3.4M307.7 155.6l.3 .1M308.6 145.5l1.1 .6M316.7 146.6l.3 .2"/>
<path d="M12.5 160.7h223.5M12.5 166h223.5M12.5 171.3h223.5M12.5 176.7h223.5M289.4 166.5l-18.6 84.6M292.3 172l-17.9 81.2M293.8 172.8l-17.7 80.7M294.7 168.7l-.2 .6M297 171l-1.1 .6M302.5 162.5l-16 73.1M12.5 181.9h223.5M12.5 187.2h223.5"/>
<path d="M12.5 192.6h223.5M12.5 197.9h223.5M12.5 203.2h223.5M12.5 208.5h223.5M12.5 213.8h223.5M12.5 219.2h223.5M12.5 229.8h223.5M247 233.4l-.6 .1M249.2 234.5l1.1 .6M250.1 233.5l1.1 .6M251.9 236.2h-.7M258.3 231.5l1 .6"/>
<path d="M259.5 234.6l.5 .3M285.7 239.1l-2 9.1M253.9 245.4l-.6 .1M283 251.7v.1M245.4 264.5l-.8 .3"/>
</g>
<g fill="#000">
<circle cx="315.2" cy="138.9" r=".18"/>
<circle cx="316" cy="137.3" r=".18"/>
<circle cx="308.6" cy="155.4" r=".18"/>
<circle cx="247" cy="239.6" r=".18"/>
<circle cx="275.1" cy="229.4" r=".18"/>
</g>
<path d="M230.1 23.6h156.8" fill="none" stroke="#000" stroke-width=".63"/>
<g fill="none" stroke="#000" stroke-width=".71">
<path d="M10.1 9.9h400v277.1h-400zM70.1 6.5v3.4M140.1 6.5v3.4M207.2 5h5.8l-2.9 4.9zM210.1 0v9.9M280.1 6.5v3.4M350.1 6.5v3.4M6.7 74.2h3.4M410.1 74.2h3.5M.1 148.5h10M5.1 145.6l5 2.9-5 2.9zM410.1 148.5h10"/>
<path d="M410.1 148.5l5-2.9v5.8zM6.7 222.7h3.4M410.1 222.7h3.5M70.1 287v3.4M140.1 287v3.4M210.1 287v10M210.1 287l2.9 5h-5.8zM280.1 287v3.4M350.1 287v3.4"/>
</g>
<path d="M270.1 257h140v30h-140zM303.2 257v16M350.1 257v30M390.1 257v12M270.1 265h33.1M270.1 273h80M350.1 277h60M350.1 269h60M350.1 263h60M370.1 277v10M390.1 277v10" fill="none" stroke="#000" stroke-width=".51"/>
<text font-size="11" x="230.1" y="22.1">ENSAMBLAJE PEDAL ACELERADOR</text>
<text font-size="7.9" x="276.6" y="32.1">PED-AUT-06-ACE02</text>
<g font-size="4.7">
<text x="304.6" y="261.2">Plano ensamblaje</text>
<text x="304.6" y="266.6">pedales v6 acelerador</text>
<text x="304.6" y="272">v2</text>
</g>
<g font-size="4.2">
<text x="34" y="9.6">6</text>
<text x="104" y="9.6">5</text>
<text x="174" y="9.6">4</text>
<text x="244" y="9.6">3</text>
<text x="314" y="9.6">2</text>
<text x="384" y="9.6">1</text>
<text x="6.8" y="38.7">D</text>
<text x="410.6" y="38.7">D</text>
<text x="328.9" y="63.1">Muelle ID Ref: 666</text>
<text x="7" y="112.9">C</text>
<text x="410.8" y="112.9">C</text>
<text x="7" y="187.1">B</text>
<text x="410.8" y="187.1">B</text>
<text x="7" y="261.4">A</text>
<text x="410.8" y="261.4">A</text>
<text x="34" y="290.4">6</text>
<text x="104" y="290.4">5</text>
<text x="174" y="290.4">4</text>
<text x="244" y="290.4">3</text>
<text x="314" y="290.4">2</text>
<text x="384" y="290.4">1</text>
</g>
<g font-size="3.9">
<text x="15.1" y="37.1">ITEM</text>
<text x="29.7" y="37.1">QTY</text>
<text x="59.6" y="37.1">PART NUMBER</text>
<text x="144.8" y="37.1">DESCRIPTION</text>
<text x="209.1" y="37.1">STOCK NUMBER</text>
<text x="18.1" y="42.4">1</text>
<text x="18.1" y="47.7">2</text>
<text x="32" y="42.4">1</text>
<text x="32" y="47.7">2</text>
<text x="41" y="42.5">Arandela de goma M8</text>
<text x="41" y="47.8">Cojinete IGUS Clase G GFM-0810-04</text>
<text x="103.8" y="42.5">Arandela de goma M8</text>
<text x="103.8" y="47.8">Cojinete IGUS Clase G GFM-0810-04</text>
<text x="209.1" y="42.4">782</text>
<text x="209.1" y="47.7">663</text>
<text x="18.1" y="53">3</text>
<text x="32" y="53">2</text>
<text x="41" y="53.1">Cojinete IGUS Clase G</text>
<text x="103.8" y="53.2">Cojinete IGUS De=10/Di=8/L=6.</text>
<text x="209.1" y="53">664</text>
<text x="41" y="58.5">GFM-081014-06</text>
<text x="18.1" y="63.7">4</text>
<text x="32" y="63.7">2</text>
<text x="41" y="63.7">DIN 125 - A 3,2</text>
<text x="103.8" y="63.8">Washer</text>
<text x="18.1" y="69">5</text>
<text x="32" y="69">4</text>
<text x="41" y="69">DIN 125 - A 6,4</text>
<text x="103.8" y="69">Washer</text>
<text x="18.1" y="74.3">6</text>
<text x="32" y="74.3">1</text>
<text x="41" y="74.3">DIN 125 - A 8,4</text>
<text x="103.8" y="74.4">Washer</text>
<text x="18.1" y="79.6">7</text>
<text x="32" y="79.6">4</text>
<text x="41" y="79.6">DIN 471 - 3 x 0,4</text>
<text x="103.8" y="79.6">Spring Retaining Ring</text>
<text x="18.1" y="84.9">8</text>
<text x="32" y="84.9">4</text>
<text x="41" y="84.9">DIN 471 - 8x0,8</text>
<text x="103.8" y="85">Retaining rings for shaft</text>
<text x="17.1" y="95.5">10</text>
<text x="18.1" y="90.3">9</text>
<text x="32" y="90.3">2</text>
<text x="32" y="95.5">1</text>
<text x="41" y="90.3">DIN 9021 - 8,4</text>
<text x="41" y="95.5">DIN 912 - M3 x 25</text>
<text x="103.8" y="90.3">Washer</text>
<text x="103.8" y="95.6">Cylinder Head Cap Screw</text>
<text x="17.1" y="100.9">11</text>
<text x="32" y="100.9">1</text>
<text x="41" y="100.9">DIN 912 - M3 x 6</text>
<text x="103.8" y="100.9">Cylinder Head Cap Screw</text>
<text x="17.1" y="106.2">12</text>
<text x="32" y="106.2">2</text>
<text x="41" y="106.2">DIN 912 - M6 x 16</text>
<text x="103.8" y="106.3">Cylinder Head Cap Screw</text>
<text x="17.1" y="111.5">13</text>
<text x="32" y="111.5">1</text>
<text x="41" y="111.5">DIN 933 - M6 x 30</text>
<text x="103.8" y="111.6">Hex-Head Bolt</text>
<text x="17.1" y="116.8">14</text>
<text x="32" y="116.8">4</text>
<text x="41" y="116.8">DIN 934 - M6</text>
<text x="103.8" y="116.8">Hex Nut</text>
<text x="17.1" y="122.1">15</text>
<text x="32" y="122.1">3</text>
<text x="41" y="122.1">DIN 934 - M8</text>
<text x="103.8" y="122.1">Hex Nut</text>
<text x="17.1" y="127.4">16</text>
<text x="32" y="127.4">1</text>
<text x="41" y="127.5">DIN 985 - M3</text>
<text x="103.8" y="127.4">Hex Nut</text>
<text x="17.1" y="132.8">17</text>
<text x="32" y="132.8">3</text>
<text x="41" y="132.8">DIN 985 - M6</text>
<text x="103.8" y="132.8">Hex Nut</text>
<text x="17.1" y="138.1">18</text>
<text x="17.1" y="143.4">19</text>
<text x="32" y="138.1">1</text>
<text x="32" y="143.4">2</text>
<text x="41" y="138.1">DIN 985 - M8</text>
<text x="41" y="143.4">IGUS GTM_0815_005</text>
<text x="103.8" y="138">Hex Nut</text>
<text x="103.8" y="143.5">Arandela de ajuste M8 e=0.5</text>
<text x="209.1" y="143.4">2559</text>
<text x="17.1" y="148.7">20</text>
<text x="32" y="148.7">1</text>
<text x="41" y="148.7">P-BTC-05-APOT01</text>
<text x="103.8" y="148.8">Brazo potenciometro pedales 6. Chapa 6 mm</text>
<text x="209.1" y="148.7">2551</text>
<text x="17.1" y="154">21</text>
<text x="32" y="154">1</text>
<text x="41" y="154">P-BTC-05-CSP01</text>
<text x="103.8" y="154.1">Chapa soporte potenciometro. e=2mm</text>
<text x="209.1" y="154">2550</text>
<text x="17.1" y="159.3">22</text>
<text x="32" y="159.3">1</text>
<text x="41" y="159.3">P-BTC-05-EJEPOTA01</text>
<text x="103.8" y="159.4">Eje A para mecanismo potenciometro pedales</text>
<text x="209.1" y="159.3">2554</text>
<text x="17.1" y="164.6">23</text>
<text x="32" y="164.6">1</text>
<text x="41" y="164.6">P-BTC-05-EJEPOTB01</text>
<text x="103.8" y="164.7">Eje B para mecanismo potenciometro pedales</text>
<text x="209.1" y="164.6">2555</text>
<text x="17.1" y="169.9">24</text>
<text x="32" y="169.9">1</text>
<text x="41" y="169.9">P-BTC-05-EMP01</text>
<text x="103.8" y="170">Manivela potenciometro pedales 6. e=2mm</text>
<text x="209.1" y="169.9">2552</text>
<text x="17.1" y="175.3">25</text>
<text x="32" y="175.3">1</text>
<text x="41" y="175.3">P-BTC-05-MANA01</text>
<text x="103.8" y="175.3">Chapa para extremo del pedal union potenciometro. e=2 mm</text>
<text x="209.1" y="175.3">2553</text>
<text x="17.1" y="180.6">26</text>
<text x="17.1" y="185.9">27</text>
<text x="32" y="180.6">1</text>
<text x="32" y="185.8">1</text>
<text x="41" y="180.6">P-BTC-V002-CAZOL001</text>
<text x="41" y="185.9">P-BTC-V002-EJE001</text>
<text x="103.8" y="180.6">Cazoleta reposa muelle inferior</text>
<text x="103.8" y="186">Varilla roscada M8 calidad 8.8 longitud 238mm</text>
<text x="209.1" y="180.6">893</text>
<text x="209.1" y="185.9">1333</text>
<text x="17.1" y="191.2">28</text>
<text x="32" y="191.2">1</text>
<text x="41" y="191.2">P-BTC-V003-CAZOLA001</text>
<text x="103.8" y="191.3">Cazoleta reposa muelle superior</text>
<text x="209.1" y="191.2">894</text>
<text x="17.1" y="196.5">29</text>
<text x="32" y="196.5">1</text>
<text x="41" y="196.5">P-BTC-V004-MUELLEG001</text>
<text x="103.8" y="196.6">M. compresión 124.00x36.00x4.00 Zinc 8 espiras</text>
<text x="209.1" y="196.5">666</text>
<text x="17.1" y="201.8">30</text>
<text x="32" y="201.8">1</text>
<text x="41" y="201.8">P-EBTC-05-APA001</text>
<text x="103.8" y="201.9">Atornillamiento Pedal Acelerador</text>
<text x="17.1" y="207.1">31</text>
<text x="32" y="207.1">1</text>
<text x="41" y="207.1">PED-AUT-06-EJEM01</text>
<text x="103.8" y="207.2">Eje de la rotula de los pedales v6</text>
<text x="209.1" y="207.1">2558</text>
<text x="17.1" y="212.5">32</text>
<text x="32" y="212.5">1</text>
<text x="41" y="212.5">PED-AUT-06-EJER01</text>
<text x="103.8" y="212.5">Eje rotación pedales v6</text>
<text x="209.1" y="212.5">2557</text>
<text x="17.1" y="217.8">33</text>
<text x="32" y="217.8">1</text>
<text x="41" y="217.8">PED-AUT-06-ESP01</text>
<text x="103.8" y="217.8">Soporte de los Pedales v6</text>
<text x="209.1" y="217.8">2556</text>
<text x="17.1" y="223.1">34</text>
<text x="32" y="223.1">1</text>
<text x="41" y="223.1">Potenciometro TE CONNECTIVITY</text>
<text x="103.8" y="223.1">Potenciometro</text>
<text x="209.1" y="223.1">1403</text>
<text x="17.1" y="233.7">35</text>
<text x="32" y="233.7">1</text>
<text x="41" y="228.4">CITEC</text>
<text x="41" y="233.7">ZNT PHSA8</text>
<text x="103.8" y="233.8">Rotula M8x1.25</text>
<text x="209.1" y="233.7">672</text>
</g>
<g font-size="3.2">
<text x="328.9" y="67.1">Ref: M. Compresión 124 x 36,00 x 4,00 Zin</text>
<text x="328.9" y="70.8">Diámetro exterior 36 mm</text>
<text x="328.9" y="74.5">Diámetro hilo 4 mm</text>
<text x="328.9" y="78.1">Longitud libre 124 mm</text>
<text x="328.9" y="81.8">El muelle se acomoda en una cuna, su diámetro</text>
<text x="328.9" y="85.4">interior debe ser ligeramente mayor a 26 mm.</text>
<text x="328.9" y="89.1">8 espiras</text>
<text x="328.9" y="92.8">Cuerda de piano EN 10270-1</text>
<text x="328.9" y="96.4">Extremos rectificados</text>
<text x="328.9" y="100">Cincado amarillo trivalente</text>
</g>
<text font-size="3.1" x="352.4" y="275.2">PED-AUT-06-ACE02-ENS01</text>
<g font-size="2.4">
<text x="271.2" y="259.7">SCALE:</text>
<text x="350.6" y="260.8">DRAWN: Sergio Torremocha</text>
<text x="391.2" y="260.6">07/10/2015</text>
<text x="350.6" y="267">CHECKED:</text>
<text x="350.6" y="271.4">DWG NO:</text>
<text x="351.6" y="279.3">REV</text>
<text x="372" y="279.4">SIZE</text>
<text x="391" y="279.6">SHEET</text>
<text x="358.7" y="284.1">1</text>
<text x="377.9" y="283.8">A3</text>
<text x="398.3" y="283.8">1 /7</text>
</g>
</svg>
